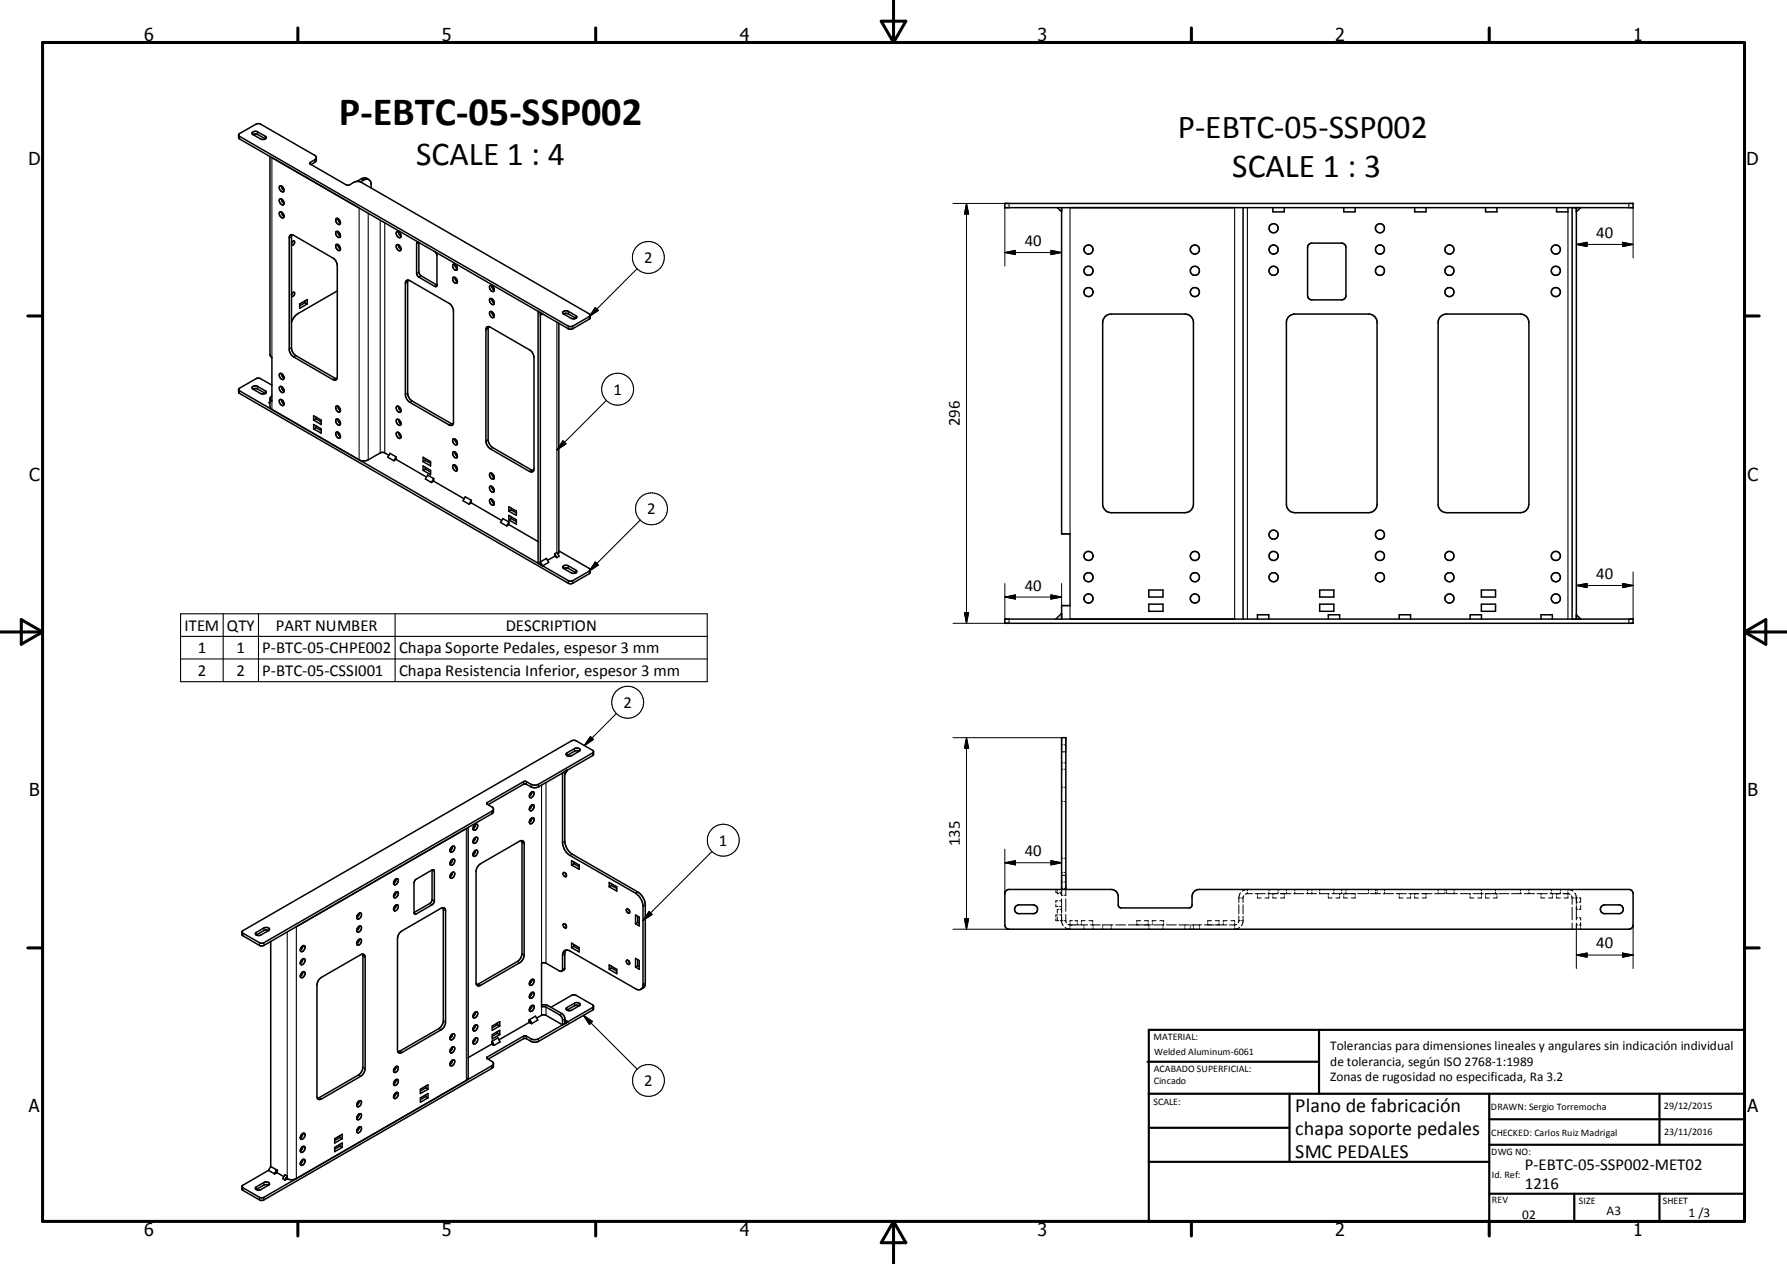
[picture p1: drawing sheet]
<svg xmlns="http://www.w3.org/2000/svg" width="420mm" height="297mm" viewBox="0 0 420 297" stroke-linecap="round" stroke-linejoin="round" font-family="sans-serif">
<g fill="none" stroke="#000" stroke-width=".36">
<path d="M56.1 31.7v.6l.2 .3 77.3 44.6 .5 .2 .5-.2 3.9-2.2 .2-.2v-.7M56.1 31.7l.2-.3 3.9-2.2 .9-.1 12.9 7.4 .4 .5M56.1 31.7l.2 .3 77.3 44.6 .5 .2 .5-.2 3.9-2.2 .2-.3M59.4 31.6l1-.1 1.9 1.1M59.5 31.6l1.9 1.1 .9-.1M59.5 31.6a.42 .42 0 0 1-.2-.5 .42 .42 0 0 1 .5-.2h.6l1.9 1.1 .3 .3-.3 .3M63.5 36.8v46.6l.4 .6v10.3l-.4-.6M74.4 37l-.3 .4-1.3 .8v.3l8.6 5h.6l1.6-.8 1.1 .1M74.4 37l-.2 .9-1.1 .8M65.7 43.7a.83 .83 0 0 1 .9 .4 .83 .83 0 0 1-.1 1 1.03 1.03 0 0 1-.8-1.4zM65.7 46.8a.83 .83 0 0 1 .9 .4 .83 .83 0 0 1-.1 1 1.04 1.04 0 0 1-.8-1.4zM65.7 49.9a.81 .81 0 0 1 .9 .3 .81 .81 0 0 1-.1 1 1.01 1.01 0 0 1-.8-1.3z"/>
<path d="M66.2 43.7l.2 .7 .4 .3M66.2 46.8l.2 .7 .4 .3M66.2 49.8l.2 .7 .4 .4M68.2 55.3l.2-.2 .6 .2 9.2 5.3a2.27 2.27 0 0 1 1.1 1.8v26.2a.65 .65 0 0 1-.3 .7 .65 .65 0 0 1-.8-.1l-9.2-5.3a2.24 2.24 0 0 1-1-1.9v-26.1zM68.6 57l-.1 .1M68.6 55.1v27.1l.4 .8 .5 .6 9.7 5.4M68.7 56.8l-.1 .2M68.7 56.8a.32 .32 0 0 1 .4-.2 .32 .32 0 0 1 .1 .5l-.4 .5-.3-.1M79 51.4a.83 .83 0 0 1 .9 .4 .83 .83 0 0 1-.1 1 1.04 1.04 0 0 1-.8-1.4zM79 54.5a.83 .83 0 0 1 .9 .3 .83 .83 0 0 1-.1 1 1.02 1.02 0 0 1-.8-1.3zM79 57.5a.83 .83 0 0 1 .9 .4 .83 .83 0 0 1-.1 1 1.04 1.04 0 0 1-.8-1.4zM79.4 51.4l.1 .5 .5 .5"/>
<path d="M79.4 54.4l.1 .5 .5 .6M79.4 57.5l.1 .5 .5 .5M84.7 42.8l.8-.5a1.07 1.07 0 0 1 1.1-.1 1.07 1.07 0 0 1 .6 .9v1.1M84.7 42.8l53.8 31 .2 .3M86.7 42.2l-1.1-.4-1.7 .8M93.2 54.5a.83 .83 0 0 1 .9 .4 .83 .83 0 0 1-.1 1 1.02 1.02 0 0 1-.8-1.4zM93.2 57.6a.83 .83 0 0 1 .9 .4 .83 .83 0 0 1-.1 .9 1.04 1.04 0 0 1-.8-1.3zM93.7 54.5l.2 .6 .4 .4M93.7 57.5l.2 .7 .4 .4M102.2 59.1l.5 .8v7.2l-.3 .3-4.1-2.3-.3-.5-.1-7.5 .3-.2 .3 .1v6.9l.1 .5 .4 .4 3.7 2.2M236.2 47.8h147.7v1h-147.7zM248.5 48.8l1 1"/>
<path d="M249.5 48.8v76.7h2v16.8h-2v3.2M292.2 48.8v96.7M299.2 48.8v1h2.7v-1M307.6 57.5l.8-.4h6.9l.5 .1 .5 .5 .1 11.8-.4 .7-.7 .3h-6.9l-.5-.1-.5-.5-.1-11.8zM315.9 48.8v1h2.6v-1M332.5 48.8v1h2.7v-1M349.2 48.8v1h2.6v-1M365.9 48.8v1h2.6v-1M369.5 48.8v96.7M370.5 48.8v96.7M371.5 48.8l-1 1M68.7 68.9l-.2 .3z"/>
<path d="M68.7 68.9a.31 .31 0 0 1 .4-.2 .31 .31 0 0 1 .1 .5l-.3 .4h-.4M70.4 71.4l1.8-1v1l-1.8 1zM71.7 71.1l-1.3 .7M71.7 70.7v.4M71.7 71.1l.5 .3M79.3 68.4l-9.2 5.3a3.9 3.9 0 0 0-1.6 2M95.5 66l.3-.2 .6 .2 9.1 5.3 .6 .5 .4 .8v27l-.4 .4-.6-.1-9.1-5.4a2.28 2.28 0 0 1-1.1-1.8v-26.1zM95.9 65.8l-.1 26.6a2.39 2.39 0 0 0 1.1 1.8l9.6 5.5M106.5 62.2a.81 .81 0 0 1 .9 .3 .81 .81 0 0 1-.1 1 1.01 1.01 0 0 1-.8-1.3zM106.5 65.2a.83 .83 0 0 1 .8 .4 .83 .83 0 0 1 0 1 1.03 1.03 0 0 1-.8-1.4zM106.9 62.1l.1 .5 .5 .6M106.9 65.2l.2 .7 .4 .3"/>
<path d="M114.4 76.9l.3-.2 .5 .2 9.2 5.3a2.27 2.27 0 0 1 1.1 1.8v26.1a.65 .65 0 0 1-.3 .7 .65 .65 0 0 1-.8 0l-9.2-5.3a2.43 2.43 0 0 1-1-1.9v-26.1zM114.8 76.7v27.1l.4 .8 .6 .6 9.6 5.4M115.1 67.2a.81 .81 0 0 1 .9 .3 .81 .81 0 0 1-.1 1 1.01 1.01 0 0 1-.8-1.3zM115.1 70.2a.83 .83 0 0 1 .9 .4 .83 .83 0 0 1-.1 1 1.02 1.02 0 0 1-.8-1.4zM115.1 73.3a.81 .81 0 0 1 .9 .4 .81 .81 0 0 1-.1 .9 1.01 1.01 0 0 1-.8-1.3zM115.6 67.1l.1 .5 .5 .6M115.6 70.2l.2 .7 .4 .3M115.6 73.3l.1 .5 .5 .5M127 73.5l-.5-.3v59.1l.5 .4M127 73.5v59.2M127 73.5l.5 .3-.5 .3M131.4 76v53.8l-.3 .4"/>
<path d="M132.5 73.8l1.7 1 .6 .1 .5-.1M132.5 73.8l-.1-.1a.63 .63 0 0 1 .3-.7 .63 .63 0 0 1 .7 .1l2.1 1.1v.4l-.2 .2M132.5 73.8l.9-.1 1.9 1.1M135.3 74.8h.1M259.6 74.5l.9-.6 .7-.1h17.3a2.02 2.02 0 0 1 2 2v42.7a2.01 2.01 0 0 1-2 2h-17.3a2.02 2.02 0 0 1-2-2v-42.7zM302.8 74.5l.9-.6 .6-.1h17.4a2.02 2.02 0 0 1 2 2v42.7a2.01 2.01 0 0 1-2 2h-17.4a2.02 2.02 0 0 1-1.9-2v-42.7l.1-.7zM338.5 74.5l.8-.6 .7-.1h17.4a2.02 2.02 0 0 1 2 2v42.7a2.06 2.06 0 0 1-2 2h-17.4a2.02 2.02 0 0 1-2-2v-42.7l.1-.7zM56.1 91.5l.2 .3 77.3 44.6 .3 .2 .7-.2 3.9-2.2 .2-.3M56.1 91.5v.8l.2 .1 77.4 44.7 .9-.1 3.9-2.2 .2-.3v-.6M59.4 91.4l1-.1 1.9 1.1M59.5 91.4l1.9 1.1h.9M59.5 91.4a.42 .42 0 0 1-.2-.5 .42 .42 0 0 1 .5-.2h.6l2.1 1.2v.4l-.2 .2"/>
<path d="M63.5 93.7v1.9l.4 .6M63.5 94.4l-.3 .2 .3 .1M63.9 93l-.4 .7M63.9 90.5l-2.7-1.5-.7-.1-4.2 2.3-.2 .3M65.7 94a.83 .83 0 0 1 .9 .3 .83 .83 0 0 1-.1 1 1.03 1.03 0 0 1-.8-1.3zM65.7 87.8a.83 .83 0 0 1 .9 .4 .83 .83 0 0 1-.1 1 1.03 1.03 0 0 1-.8-1.4zM65.7 90.9a.83 .83 0 0 1 .9 .4 .83 .83 0 0 1-.1 1 1.04 1.04 0 0 1-.8-1.4zM66.2 87.8l.2 .7 .4 .3M66.2 90.9l.2 .6 .4 .4M66.2 93.9v.3M66.2 94.2l.6 .7M66.5 94.1l-.3 .2"/>
<path d="M66.7 91.4l-.3 .2M73.7 97.7l1.8 1v1.1l-1.8-1.1zM73.7 99.8l1.8 1v1l-1.8-1zM74.2 98v.4M74.2 98.4l-.5 .3M74.2 98.4l1.3 .7M79 98.6a.83 .83 0 0 1 .9 .3 .83 .83 0 0 1-.1 1 1.02 1.02 0 0 1-.8-1.3zM79 95.5a.81 .81 0 0 1 .9 .4 .81 .81 0 0 1-.1 .9 1.01 1.01 0 0 1-.8-1.3zM79.4 95.5l.1 .5 .5 .5M79.4 98.5l.1 .5 .5 .5M93.2 98.6a.83 .83 0 0 1 .9 .4 .83 .83 0 0 1-.1 1 1.01 1.01 0 0 1-.8-1.4zM93.3 95.5a.88 .88 0 0 1 .8 .4 .88 .88 0 0 1-.1 1 .94 .94 0 0 1-.7-1.4z"/>
<path d="M93.7 95.5l.1 .5 .5 .5M93.7 98.6l.2 .6 .4 .4M74.2 100.1v.4M74.2 100.5l-.5 .3M74.2 100.5l1.3 .7M79 101.6a.82 .82 0 0 1 .9 .4 .82 .82 0 0 1-.1 1 1.04 1.04 0 0 1-.8-1.4zM79.4 101.6l.2 .6M79.6 102.2l.4 .4M79.6 102.2l.4 .3M91.4 107a2.22 2.22 0 0 0-1.7-.7l-3.2 1.8a2.37 2.37 0 0 1-2.1 0M93.1 108l7.1 4.1M93.1 107.3l-.5 1"/>
<path d="M93.1 108l-.5 .3M93.1 107.3v.7M93.1 107.3l-1.4-.8-.6 .9 1.5 .9M93.2 101.7a.82 .82 0 0 1 .9 .4 .82 .82 0 0 1-.1 .9 1.04 1.04 0 0 1-.8-1.3zM93.7 101.6l.1 .5 .5 .5M99.4 107.4l1.8 1.1v1l-1.8-1zM99.4 109.5l1.8 1v1l-1.8-1zM100 108.2l-.6 .3M100 107.8v.4M100 109.8v.4M100 108.2l1.2 .7M100 110.2l-.6 .3"/>
<path d="M100 110.2l1.2 .7M101.9 113.1l7.2 4.1M101.9 112.5l-.5 .9M101.9 113.1l-.5 .3M101.9 112.5v.6M101.9 112.5l-1.4-.9-.5 1 1.4 .8M106.5 109.3a.83 .83 0 0 1 .8 .4 .83 .83 0 0 1 0 1 1.05 1.05 0 0 1-.8-1.4zM106.5 103.2a.83 .83 0 0 1 .8 .4 .83 .83 0 0 1 0 1 1.05 1.05 0 0 1-.8-1.4zM106.5 106.3a.81 .81 0 0 1 .9 .3 .81 .81 0 0 1-.1 1 1.01 1.01 0 0 1-.8-1.3zM106.9 103.2l.2 .6 .4 .4M106.9 106.2l.1 .5 .5 .5M106.9 109.3l.2 .7 .4 .3"/>
<path d="M110.8 118.2l7.1 4.1M110.8 117.6l-.6 .9M110.8 118.2l-.6 .3M110.8 117.6v.6M110.8 117.6l-1.4-.9-.6 1 1.4 .8M115.1 114.3a.83 .83 0 0 1 .9 .4 .83 .83 0 0 1-.1 1 1.04 1.04 0 0 1-.8-1.4zM115.1 111.3a.83 .83 0 0 1 .9 .3 .83 .83 0 0 1-.1 1 1.02 1.02 0 0 1-.8-1.3zM115.2 117.3a.88 .88 0 0 1 .8 .5 .88 .88 0 0 1-.1 .9 .94 .94 0 0 1-.7-1.4zM115.6 111.2l.2 .7 .4 .3M115.6 114.3l.2 .7 .4 .3M115.6 117.3l.1 .6 .5 .5M119.6 119.1l1.8 1v1l-1.8-1z"/>
<path d="M120.1 119.8l1.3 .7M120.1 119.8l-.5 .3M120.1 119.4v.4M119.6 121.1l1.8 1.1v1l-1.8-1zM119.6 123.3l6.9 4M119.6 122.7l-.5 .9M119.6 123.3l-.5 .3M119.6 122.7v.6M119.6 122.7l-1.4-.8-.5 .9 1.4 .8M120.1 121.4v.5M120.1 121.9l1.3 .7M120.1 121.9l-.5 .3"/>
<path d="M127 132l1.4-.8 .6 .9-1.5 .9zM127 132.7l.5 .3M130.4 130.7l-1.7 1M130.4 130.1l.5-.3 .5 .9-.5 .3M130.4 130.1l.5 .9M130.4 130.1v.6M130.4 130.7l.5 .3M131.4 129.4l7.1 4.2 .2 .3M132.5 132.9h.9l1.9 1.1a.42 .42 0 0 1 .2 .5 .42 .42 0 0 1-.5 .2h-.6l-1.9-1.1-.3-.3zM132.5 133.6l.9-.1 2 1.1M270 138.6h3.4v1.7h-3.4zM310.2 138.6h3.3v1.7h-3.3z"/>
<path d="M348.2 138.6h3.3v1.7h-3.3zM236.2 145.5h147.7v1h-147.7zM249.5 144.1l-1.3 1.4M270 142h3.4v1.6h-3.4zM295.6 145.5v-1h2.6v1M310.2 142h3.3v1.6h-3.3zM312.2 145.5v-1h2.7v1M328.9 145.5v-1h2.7v1M345.6 145.5v-1h2.6v1M348.2 142h3.3v1.6h-3.3zM362.2 145.5v-1h2.7v1M370.5 144.5l1 1"/>
<path d="M136.1 176.5a.42 .42 0 0 0 .2-.5 .42 .42 0 0 0-.5-.2h-.6l-1.9 1.1-.2 .3 .2 .4M136.1 176.5l-1.9 1.1h-.9M136.2 176.5l-1-.1-1.9 1.2M139.5 176.6l-.1 .2-12.8 7.5-1.2 .2-2.1-.9-8.8 5v.4l1.3 .7 .2 .4M139.5 176.6v.6l-.2 .4-12.7 7.3-1.2 .2-1.7-.8-.5-.1-8.5 4.9M139.5 176.6l-.2-.3-3.9-2.2-.9-.1-77.4 44.7-.2 .3M105.8 199.6v.3M106.2 199a.42 .42 0 0 1 .6-.1 .42 .42 0 0 1 0 .6 .65 .65 0 0 1-.3 .6 .65 .65 0 0 1-.7-.1v-.5zM106.4 198.9l-.2 .6-.4 .4M109.6 194.7l-39.9 23.1M110 194.4v58.9l-.4 .6M111.5 197a.48 .48 0 0 1 .7-.2 .48 .48 0 0 1 0 .8 .5 .5 0 0 1-.5 .5 .5 .5 0 0 1-.5-.3z"/>
<path d="M111.6 193.8a.42 .42 0 0 1 .6-.1 .42 .42 0 0 1 .1 .6 .65 .65 0 0 1-.4 .7 .65 .65 0 0 1-.7-.1v-.6zM111.7 193.7l-.1 .5-.4 .5M111.7 196.8l-.1 .5-.4 .5M111.7 199.8l-.1 .5-.4 .6M111.8 199.8a.46 .46 0 0 1 .5 .3 .46 .46 0 0 1-.1 .6 .51 .51 0 0 1-.5 .5 .51 .51 0 0 1-.5-.4M111.8 199.8l-.5 .5-.1 .5M116 190.1v.7l-.4 .4-53.6 31-.5 .1-.5-.1-4-2.4-.1-.8M116 190.1l-.4 .5-53.7 31h-.8l-4-2.3-.2-.3M122.6 197.5l.1 26.6a2.44 2.44 0 0 1-1.1 1.8l-9.6 5.5M124.7 186.3a.48 .48 0 0 1 .8-.2 .48 .48 0 0 1-.1 .8 .51 .51 0 0 1-.4 .5 .51 .51 0 0 1-.6-.3zM124.7 189.4a.48 .48 0 0 1 .8-.2 .48 .48 0 0 1-.1 .7 .51 .51 0 0 1-.4 .6 .51 .51 0 0 1-.6-.4zM124.7 192.4a.49 .49 0 0 1 .8-.2 .49 .49 0 0 1-.1 .8 .51 .51 0 0 1-.4 .5 .51 .51 0 0 1-.6-.3z"/>
<path d="M125 186.1l-.1 .5-.5 .5M125 189.1l-.1 .5-.5 .6M125 192.2l-.1 .5-.5 .5M133.3 181l-.5 .9M60.1 219.2l1.9-1.2a.82 .82 0 0 1 1.3 .5l-2 1.2a.79 .79 0 0 1-1.3-.4zM60.2 219.7h.1M63.2 218.7l-.6-.2-.6 .2-1.7 1M84.2 214.8a.48 .48 0 0 1 .7-.2 .48 .48 0 0 1-.1 .8 .56 .56 0 0 1-.3 .5 .56 .56 0 0 1-.6-.1zM84.3 217.7a.46 .46 0 0 1 .7 .1 .46 .46 0 0 1-.2 .7 .55 .55 0 0 1-.3 .5 .55 .55 0 0 1-.6-.2v-.6zM84.4 214.6l-.2 .7-.3 .3M84.4 217.6l-.2 .7-.3 .4M92.8 209.8a.44 .44 0 0 1 .6-.2 .44 .44 0 0 1 .2 .6 .65 .65 0 0 1-.4 .6 .65 .65 0 0 1-.7 0z"/>
<path d="M92.9 206.6a.47 .47 0 0 1 .7 .1 .47 .47 0 0 1-.1 .6 .54 .54 0 0 1-.4 .6 .54 .54 0 0 1-.6-.2l.1-.6zM92.9 212.7a.47 .47 0 0 1 .7 .1 .47 .47 0 0 1-.1 .7 .55 .55 0 0 1-.4 .5 .55 .55 0 0 1-.6-.2v-.4zM93.1 206.5l-.1 .5-.5 .5M93.1 209.6l-.1 .5-.5 .5M93.1 212.6l-.1 .6-.5 .5M94.3 218.9l9.4-5.5a.65 .65 0 0 1 .7-.1 .65 .65 0 0 1 .3 .7v26.2a2.27 2.27 0 0 1-1 1.8l-9.2 5.3a.65 .65 0 0 1-.8 .1 .65 .65 0 0 1-.3-.7v-26.1l.2-.8zM101.6 204.4l-3.8 2.2-.3 .4-.2 .5v6.9M101.6 204.4h.3l.2 .3v7l-.2 .5-.3 .4-3.8 2.1-.3 .1-.2-.4M101.6 204.4l-.1 7.3-.5 .6-3.7 2.1M104.1 213.3v27.1l-.4 .7-.5 .6-9.7 5.5M105.8 202.7v.3M105.8 205.7v.3"/>
<path d="M106.2 202a.47 .47 0 0 1 .7 .1 .47 .47 0 0 1-.1 .7 .54 .54 0 0 1-.4 .5 .54 .54 0 0 1-.6-.2v-.4zM106.2 205.1a.42 .42 0 0 1 .6-.1 .42 .42 0 0 1 0 .6 .65 .65 0 0 1-.3 .6 .65 .65 0 0 1-.7 0v-.6zM106.4 201.9l-.2 .7-.4 .4M106.4 205l-.2 .7-.4 .3M112.6 203.3l9.6-5.7 .5-.1 .4 .4v27l-.7 1.2-9.4 5.4a.65 .65 0 0 1-.8 .1 .65 .65 0 0 1-.3-.7v-26.1l.2-.8zM132.4 205.1a.54 .54 0 0 1 .7 .3 .54 .54 0 0 1-.2 .6l-.5-.6zM132.4 217.1a.54 .54 0 0 1 .7 .3 .54 .54 0 0 1-.2 .7l-.5-.6zM132.9 205.2l.2 .3M132.9 217.2l.2 .4M134.4 202.2l1.7 1.1v1l-1.7-1zM134.9 203l1.2 .7M134.9 202.5v.5"/>
<path d="M134.9 203l-.5 .3M143.2 207.3l1.8 1.1v1l-1.8-1zM143.7 207.7v.4M143.7 208.1l1.3 .7M143.7 208.1l-.5 .3M147.3 213.6a.54 .54 0 0 1 .6 .3 .54 .54 0 0 1-.2 .7 .74 .74 0 0 1-.4-1zM147.8 213.8l.2 .3M149.4 215l.9 .5v2.1l-.9-.5zM149.9 215.3v1.4M149.9 216.7l.4 .2M149.9 216.7l-.5 .4M236.4 209.4l.8-.4h24a1.63 1.63 0 0 1 1.6 1.7l.1 2.1 .1 .3 .5 .2h16l.4-.1 .3-.4v-2.1a1.67 1.67 0 0 1 1.6-1.7h101.1l.8 .4 .2 .6v7.3l-.2 .7-.8 .3h-145.7l-.8-.3-.2-.7v-7.3z"/>
<path d="M238.8 212.9l.7-.3h3.3a1.03 1.03 0 0 1 1.1 1.1 1.03 1.03 0 0 1-1.1 1h-3.3a1.03 1.03 0 0 1-.9-.7 1.03 1.03 0 0 1 .2-1.1zM249.5 209v-35.7h1v35.7M376.5 212.9l.7-.3h3.3a1.03 1.03 0 0 1 1.1 1.1 1.03 1.03 0 0 1-1.1 1h-3.3a1.03 1.03 0 0 1-1-.7 1.03 1.03 0 0 1 .3-1.1zM63.6 221.2v52.9M70.9 225.5a.47 .47 0 0 1 .7-.1 .47 .47 0 0 1 0 .7 .56 .56 0 0 1-.4 .5 .56 .56 0 0 1-.6-.1zM71 222.3a.42 .42 0 0 1 .6 0 .42 .42 0 0 1 .1 .6 .65 .65 0 0 1-.4 .6 .65 .65 0 0 1-.7-.1l.1-.6zM71 228.5a.47 .47 0 0 1 .7 0 .47 .47 0 0 1-.1 .7 .54 .54 0 0 1-.4 .5 .54 .54 0 0 1-.6-.2l.1-.5zM71.2 222.2l-.1 .5-.5 .6M71.2 225.3l-.1 .5-.5 .5M71.2 228.4l-.1 .5-.5 .5M75.2 230l9.6-5.7a.65 .65 0 0 1 .7 0 .65 .65 0 0 1 .3 .6v26.2a2.43 2.43 0 0 1-1 1.8l-9.2 5.3a.65 .65 0 0 1-.8 .1 .65 .65 0 0 1-.3-.7v-26.1l.2-.8zM84.2 220.9a.48 .48 0 0 1 .7-.1 .48 .48 0 0 1-.1 .7 .56 .56 0 0 1-.3 .6 .56 .56 0 0 1-.6-.2z"/>
<path d="M84.4 220.7l-.2 .7-.3 .4M85.2 224.2l.1 26.6a2.48 2.48 0 0 1-1.1 1.8l-9.6 5.5M111.5 238.1a.45 .45 0 0 1 .6-.3 .45 .45 0 0 1 .2 .6 .65 .65 0 0 1-.4 .7 .65 .65 0 0 1-.7-.1zM111.7 237.8l-.1 .5-.4 .5M124.4 239.6l1.5-.8 .5 .9-1.4 .8M124.4 239.6l.6 .9M124.4 239.6v.6M124.7 230.4a.48 .48 0 0 1 .8-.2 .48 .48 0 0 1-.1 .8 .51 .51 0 0 1-.4 .5 .51 .51 0 0 1-.6-.3zM124.7 233.5a.45 .45 0 0 1 .6-.3 .45 .45 0 0 1 .2 .6 .65 .65 0 0 1-.3 .7 .65 .65 0 0 1-.8-.1zM124.7 236.5a.48 .48 0 0 1 .8-.2 .48 .48 0 0 1-.1 .8 .51 .51 0 0 1-.4 .5 .51 .51 0 0 1-.6-.3zM125 236.3l-.1 .5-.5 .5M125 230.2l-.1 .5-.5 .5"/>
<path d="M125 233.2l-.1 .5-.5 .5M126.1 239.3l1.2-.7 .7-.1 4.2 2.3M127.3 236.1l1.4 .1 3.5 2.1 .6 .9v1.3M132.8 239.7l.7 .4-.7 .4M133 223.3l-.3 .1-.4 .6-.1 3.9-.2 .4-.5-.1-3.2-1.9-.5-.1-.5 .1v10.3h.9l3.3 1.9 .7 .8v1.5M133 223.3l1 .2 15.4 8.8a1.06 1.06 0 0 0 1.2 .2 1.06 1.06 0 0 0 .5-1.2v-18.3a3.9 3.9 0 0 0-1.7-3.1l-15.4-8.9a3.9 3.9 0 0 1-1.8-3v-16.4l.6-.3v16.3a3.9 3.9 0 0 0 1.7 3.1l15.4 8.9a3.9 3.9 0 0 1 1.8 3.1v18.3l-.3 .9-.8 .6M133 223.3l-.2 .9v3.4l-.1 .2-.7 .4M133.2 236.8l1.8-1.1a.79 .79 0 0 1 1.3 .5l-1.9 1.2a.82 .82 0 0 1-1.3-.5zM134.4 221.6l1.7 1.1v1l-1.7-1zM134.9 221.9v.5M134.9 222.4l1.2 .7M134.9 222.4l-.5 .3"/>
<path d="M136.2 236.3h-1l-1.9 1M139.5 236.4l-.2 .3-12.7 7.4a1.85 1.85 0 0 1-1.8 0l-1.2-.7-.6 .1-8.5 4.9v.3l1.1 .7 .4 .5M139.5 236.4l-.1 .9-12.8 7.4a2.07 2.07 0 0 1-1.8 0l-1.1-.6-.5-.1-8.5 4.9M139.5 236.4l-.2-.3-3.9-2.2-.7-.1-5.2 2.9M143.2 226.7l1.8 1.1v1l-1.8-1zM143.7 227v.4M143.7 227.4l1.3 .8M143.7 227.4l-.5 .4M147.3 225.7a.54 .54 0 0 1 .6 .3 .54 .54 0 0 1-.2 .6 .71 .71 0 0 1-.4-.9zM147.8 225.8l.2 .3M149.4 225.2l.9 .5v2.1l-.9-.6zM149.9 225.5v1.4"/>
<path d="M149.9 226.9l.4 .2M149.9 226.9l-.5 .3M84.2 258.9a.47 .47 0 0 1 .7-.2 .47 .47 0 0 1-.1 .8 .55 .55 0 0 1-.3 .5 .55 .55 0 0 1-.6-.2zM84.4 258.7l-.2 .6-.3 .4M92.8 253.9a.44 .44 0 0 1 .6-.3 .44 .44 0 0 1 .2 .7 .65 .65 0 0 1-.4 .6 .65 .65 0 0 1-.7-.1zM92.9 250.7a.47 .47 0 0 1 .7 .1 .47 .47 0 0 1-.1 .6 .54 .54 0 0 1-.4 .6 .54 .54 0 0 1-.6-.2l.1-.6zM92.9 256.8a.47 .47 0 0 1 .7 .1 .47 .47 0 0 1-.1 .7 .55 .55 0 0 1-.4 .5 .55 .55 0 0 1-.6-.2l.1-.6zM93.1 250.6l-.1 .5-.5 .5M93.1 253.7l-.1 .5-.5 .5M93.1 256.7l-.1 .5-.5 .6M98.8 255.9l1.8-1v1l-1.8 1.1zM98.8 258l1.8-1v1l-1.8 1z"/>
<path d="M100.1 255.2v.4M100.1 257.3v.4M100.1 255.6l.5 .3M100.1 255.6l-1.3 .7M100.1 257.7l.5 .3M100.1 257.7l-1.3 .7M105.8 243.7v.3M105.8 246.8v.2M105.8 249.8v.3M106.2 243.1a.42 .42 0 0 1 .6-.1 .42 .42 0 0 1 0 .6 .65 .65 0 0 1-.3 .6 .65 .65 0 0 1-.7-.1v-.5zM106.2 246.1a.47 .47 0 0 1 .7 .1 .47 .47 0 0 1-.1 .6 .55 .55 0 0 1-.4 .6 .55 .55 0 0 1-.6-.2v-.4zM106.2 249.2a.42 .42 0 0 1 .6-.1 .42 .42 0 0 1 0 .6 .65 .65 0 0 1-.3 .6 .65 .65 0 0 1-.7-.1v-.5z"/>
<path d="M106.4 246l-.2 .7-.4 .4M106.4 243l-.2 .6-.4 .4M106.4 249.1l-.2 .7-.4 .3M111.6 244a.42 .42 0 0 1 .6 0 .42 .42 0 0 1 .1 .6 .65 .65 0 0 1-.4 .6 .65 .65 0 0 1-.7-.1v-.6zM111.7 240.9l-.1 .5-.4 .5M111.7 243.9l-.1 .5-.4 .6M111.8 240.9l-.5 .4-.1 .6M111.8 240.9a.47 .47 0 0 1 .5 .2 .47 .47 0 0 1-.1 .6 .5 .5 0 0 1-.5 .5 .5 .5 0 0 1-.5-.3M115.6 244.7v.6M115.6 245.3l-5.6 3.2M115.6 244.7l1.4-.8 .6 .9-1.5 .8M115.6 244.7l.5 .9"/>
<path d="M115.6 245.3l.5 .3M115.7 241.1l1.8-1v1l-1.8 1zM115.7 243.1l1.8-1v1l-1.8 1zM116 249.9l-.4 .5-53.7 31-.9-.1-3.9-2.2-.2-.3M116 249.9v.8l-.4 .3-53.7 31h-.8l-4-2.3-.2-.3v-.6M116.9 240.4v.4M116.9 242.4v.4M116.9 242.8l.6 .3M116.9 242.8l-1.2 .7M116.9 240.8l.6 .3M116.9 240.8l-1.2 .7M124.4 240.2l-7.1 4.1"/>
<path d="M124.4 240.2l.6 .3M132.8 240.5l-.6 .3M60.1 279l1.9-1.1a.79 .79 0 0 1 1.3 .4l-2 1.2a.79 .79 0 0 1-1.3-.4zM63.1 275l-6 3.5-.2 .3M63.1 275l1.4 .8M63.2 278.5l-1-.1-2 1.1M63.6 274.1l-.5 .9M63.6 274.1l1.5 .8M65.1 275.5l1.6 1M65.1 274.9l-.6 .9M65.1 275.5l-.6 .3M65.1 274.9v.6"/>
<path d="M67.5 276.9l.8 .3 1.4-.3M67.5 276.3l-.5 1M67.5 276.9l-.5 .4M67.5 276.3v.6M67.5 276.3l-.5-.3-.5 .9 .5 .4M71 266.4a.42 .42 0 0 1 .6 0 .42 .42 0 0 1 .1 .6 .65 .65 0 0 1-.4 .6 .65 .65 0 0 1-.7-.1l.1-.6zM71 269.5a.46 .46 0 0 1 .7 0 .46 .46 0 0 1-.1 .7 .55 .55 0 0 1-.4 .5 .55 .55 0 0 1-.6-.2v-.3zM71 272.6a.42 .42 0 0 1 .6-.1 .42 .42 0 0 1 .1 .6 .65 .65 0 0 1-.4 .6 .65 .65 0 0 1-.7-.1l.1-.5zM71.2 272.5l-.1 .5-.5 .5M71.2 266.3l-.1 .5-.5 .6M71.2 269.4l-.1 .5-.5 .5M78.7 267.6l1.7-1.1v1.1l-1.7 1z"/>
<path d="M78.7 269.6l1.7-1v1l-1.7 1zM79.9 267.3l-1.2 .7M79.9 267.3l.5 .3M79.9 266.8v.5M79.9 268.9v.4M79.9 269.3l-1.2 .7M79.9 269.3l.5 .3M84.3 261.8a.42 .42 0 0 1 .6 0 .42 .42 0 0 1 0 .6 .65 .65 0 0 1-.3 .6 .65 .65 0 0 1-.7-.1v-.6zM84.3 264.9a.46 .46 0 0 1 .7 0 .46 .46 0 0 1-.2 .7 .56 .56 0 0 1-.3 .5 .56 .56 0 0 1-.6-.1v-.6zM84.4 261.7l-.2 .7-.3 .4M84.4 264.8l-.2 .7-.3 .3"/>
<circle cx="255.9" cy="58.6" r="1.07"/>
<circle cx="280.9" cy="58.6" r="1.07"/>
<circle cx="299.3" cy="58.6" r="1.07"/>
<circle cx="299.4" cy="53.6" r="1.07"/>
<circle cx="324.4" cy="58.6" r="1.07"/>
<circle cx="324.4" cy="53.6" r="1.06"/>
<circle cx="340.7" cy="58.6" r="1.07"/>
<circle cx="365.7" cy="58.6" r="1.07"/>
<circle cx="255.9" cy="63.6" r="1.08"/>
<circle cx="255.9" cy="68.6" r="1.07"/>
<circle cx="280.8" cy="63.6" r="1.07"/>
<circle cx="280.9" cy="68.6" r="1.07"/>
<circle cx="299.3" cy="63.6" r="1.07"/>
<circle cx="324.3" cy="63.6" r="1.07"/>
<circle cx="340.7" cy="63.6" r="1.07"/>
<circle cx="340.7" cy="68.6" r="1.06"/>
<circle cx="365.7" cy="63.6" r="1.08"/>
<circle cx="365.7" cy="68.6" r="1.07"/>
<circle cx="255.8" cy="135.6" r="1.07"/>
<circle cx="255.9" cy="130.6" r="1.07"/>
<circle cx="280.8" cy="135.6" r="1.07"/>
<circle cx="280.9" cy="130.6" r="1.07"/>
<circle cx="299.3" cy="125.6" r="1.07"/>
<circle cx="299.3" cy="135.6" r="1.07"/>
<circle cx="299.3" cy="130.6" r="1.07"/>
<circle cx="324.3" cy="125.6" r="1.07"/>
<circle cx="324.4" cy="135.6" r="1.07"/>
<circle cx="324.4" cy="130.6" r="1.07"/>
<circle cx="340.7" cy="135.6" r="1.07"/>
<circle cx="340.7" cy="130.6" r="1.07"/>
<circle cx="365.7" cy="135.6" r="1.07"/>
<circle cx="365.7" cy="130.6" r="1.07"/>
<circle cx="255.9" cy="140.6" r="1.07"/>
<circle cx="280.9" cy="140.6" r="1.07"/>
<circle cx="340.7" cy="140.6" r="1.07"/>
<circle cx="365.7" cy="140.6" r="1.07"/>
</g>
<g fill="none" stroke="#000" stroke-width=".25">
<path d="M56.3 32v.6M60.6 31v.6M62.3 32v.6M63.9 37v47M72.9 38.2v.4M74 37.5v.7M68.5 55.6l-.5 .3M84.4 48.9v59.2M84.9 42l.6 .3M86.5 50.1v58M89.4 51.7v54.7M90.4 52.3v54.1"/>
<path d="M98.5 57l-.6 .3M237.2 47.8v1M251.5 48.8v76.7M290.2 48.8v96.7M293.2 48.8v96.7M368.5 49.8v95.7M382.9 47.8v1M95.8 66.3l-.5 .3M98.5 63.9l-.6 .3M99 64.8l-.5 .3M102.7 67l-.5 .3M114.7 77.2l-.5 .3"/>
<path d="M130.9 75.7v54.1M133.6 76.6v.6M133.6 73.2v.6M134.6 76.6v.6M135.3 74.2v.6M138.5 74.4v.6M139.9 72.3l.7 .7-2.1 1.4zM149.7 63.2l-11.2 11.2M56.3 91.8v.6M60.6 90.8v.6M62.3 91.8v.6M63.9 94.3v1.9"/>
<path d="M68.5 81.7l-.5 .3M69.5 83.6l-.5 .3M78.7 88.9l-.5 .3M95.8 92.4l-.5 .3M96.9 94.2l-.5 .3M106.1 99.5l-.6 .4M142.5 94.1l-11.6 11.6M114.7 103.3l-.5 .3M115.8 105.2l-.6 .3M125 110.5l-.6 .3M132.3 103.6l.7 .7-2.1 1.4zM133.6 136.4v.6"/>
<path d="M133.6 132.9v.7M134.6 136.4v.6M135.3 134v.6M138.5 134.2v.6M139.9 132.1l.7 .7-2.1 1.4zM150.5 122.2l-12 12M42.4 144.2h123.8v16h-123.8zM42.4 149.5h123.8M42.4 154.8h123.8M52.5 144.2v16M60.8 144.2v16M92.9 144.2v16"/>
<path d="M237.2 145.5v1M251.5 142.3v3.2M382.9 145.5v1M133.3 176.9v.6M135 175.9v.6M138.8 173.1l.7 .7-2.1 1.4zM139.3 176.9v.7M144.9 167.6l-7.5 7.6M249.5 176.7h1M106.2 198.9v.5M109.6 194.7v59.2M114.5 188.6v.4"/>
<path d="M115.6 190.6v.6M122.7 198l.5 .3M123 183.7v.6M123.7 183.7v.6M124.8 184.3v.6M126.6 184.3v.6M127.3 184.5v41.8M128.3 183.9v42.4M132.8 197.6l-.6 .4M132.8 181.3l.5-.3-.5 .9zM57.1 219.3v.6M60.3 219.1v.6"/>
<path d="M62 218v.7M67.5 219v57.9l-.5 .4 .5-1M69.7 217.8v59.1M97.3 214.4l.5 .3M101 212.3l.6 .3M101.6 211.4l.5 .3M101.6 204.4l.5 .3M104.2 213.7l.5 .3M106.2 202v.4M106.2 205.1v.4M134.5 200.7l-.5 .3M149.9 209.6l-.5 .3"/>
<path d="M151.7 212.7l-.6 .3M152.6 214.2l.7 .7-2.2 1.4zM167.3 200.1l-16.2 16.2M249.5 205.7h1M61 221.5v.7M62 221.5v.7M85.3 224.6l.5 .3M104.2 239.9l.5 .3M112.4 231.2l.6 .3M121.6 225.9l.6 .3M122.7 224.1l.5 .3M124.4 239.6l.6 .9-.6-.3z"/>
<path d="M127.3 236.6v2M128.3 236.6v2M132 238.2l-.5 .3M132.8 239.4l-.6 .3M132.8 227.4l-.6 .4M132.8 224.2l-.6 .3M132.8 239.7l.7 .4-.7 .4zM133.3 236.7v.6M135 235.7v.6M137.1 238.6l12.7 12.6M137.1 238.6l2.2 1.4-.8 .7zM139.3 236.7v.6"/>
<path d="M151.7 231l-.6 .3M75 257.9l.6 .3M84.2 252.6l.6 .3M85.3 250.8l.5 .3M94 247l.5 .3M103.2 241.7l.5 .3M106.2 243v.5M106.2 246.1v.4M106.2 249.2v.4M114.5 248.4v.4M115.6 244.7l.5 .9-.5-.3zM115.6 250.4v.6"/>
<path d="M123 243.5v.6M123.7 243.5v.6M124.8 244.1v.6M126.6 244.1v.6M57.1 279.1v.6M60.3 278.9v.6M62 277.9v.6M65.1 274.9v.6l-.6 .3zM61 281.3v.7M62 281.3v.7"/>
<circle cx="152.4" cy="60.5" r="3.8"/>
<circle cx="145.2" cy="91.5" r="3.7"/>
<circle cx="153.1" cy="119.6" r="3.8"/>
<circle cx="147.5" cy="165" r="3.7"/>
<circle cx="170" cy="197.4" r="3.8"/>
<circle cx="152.4" cy="253.9" r="3.8"/>
</g>
<g fill="#000">
<circle cx="62.3" cy="92.4" r=".18"/>
<circle cx="133.3" cy="237.3" r=".18"/>
</g>
<g fill="none" stroke="#000" stroke-width=".24">
<path d="M224 47.8h13.2M227.2 47.8v98.7M227.2 47.8l.5 2.5h-1zM236.2 59.3l2.5-.5v1zM236.2 48.8v13.7M236.2 59.3h13.3M247 58.8l2.5 .5-2.5 .5zM370.5 57.4h13.4M370.5 57.4l2.5-.5v1zM381.4 56.9l2.5 .5-2.5 .5zM383.9 48.8v11.8M236.2 137.1v8.4"/>
<path d="M247 139.8l2.5 .5-2.5 .5zM249.5 137.1v5.2M370.5 137.6l2.5-.5v1zM370.5 137.6h13.4M381.4 137.1l2.5 .5-2.5 .5zM383.9 134.4v11.1M224 146.5h13.2M226.7 144h1l-.5 2.5zM236.2 140.3h13.3M236.2 140.3l2.5-.5v1zM224 173.3h25.5M227.2 173.3v45"/>
<path d="M227.2 173.3l.5 2.5h-1zM249.5 175h.4M249.5 179.3h.4M250.2 175h.3M250.2 179.3h.3M236.2 199.5v10.5M249.5 185h.4M249.5 188.3h.4M249.5 180.8h.4M250.2 185h.3M250.2 188.3h.3M250.2 180.8h.3"/>
<path d="M224 218.3h13.2M226.7 215.8h1l-.5 2.5zM236.2 202.7l2.5-.5v1zM236.2 202.7h13.3M247 202.2l2.5 .5-2.5 .5zM248.2 215.9l.1 .4M248.2 209.5v.2h.4M248.2 209v.2M248.2 212.6v.4h.4M248.4 216.3h.4M248.5 209.7v.3h.3M248.5 209v.3"/>
<path d="M248.5 215.5v.8M248.6 211.7h-.4v.4M248.6 215h-.4v.5M248.8 213.7h-.3v.9M249.1 209.7h.4M249.1 215h.4M249.1 211.7h.4M249.1 213h.4M249.2 216.3h.7M249.2 210h.3M249.2 213.7h.3M249.5 210.3h.4"/>
<path d="M249.5 209v1.5M249.5 211.2v3.4M249.5 214.9a3.9 3.9 0 0 0 .3 2.4l.1 .2M249.5 201.7h.4M249.5 205h.4M249.5 208.7h.4M249.5 207.2h.4M250.2 210.3h.3M250.2 216.3h.3M250.2 201.7h.3M250.2 205h.3M250.2 208.7h.3"/>
<path d="M250.2 207.2h.3M250.3 217.9l1.2 .4v-.3M250.5 209v1.5M250.5 211.2v2.9M250.5 214.9v1.4M250.5 216.3l.1 .5M251.5 217v.7M252.1 216.3h-.6v.4M252.7 216.3h.5v.4M253.2 217v.3l-2.2-.1M253.3 217.3h2.4M254.2 217v.3"/>
<path d="M254.8 217.3v.4M254.8 218v.3M255.1 216.3h-.9v.4M256 216.3h.8v.4M256.3 217.3h2.3M256.8 217v.3M256.9 217.3v.4M256.9 218v.3M259.2 217.3v.4M259.2 218v.3M259.3 217.3h2.3M261.2 217.3v.4"/>
<path d="M261.2 218v.3M262.2 217.3h2.4M265.2 217.3h2.9M267.2 217v.3M268.1 216.3h-.9v.4M268.2 217.3h2.4M269 216.3h.9v.4M269.9 217v.3M270 217.3v.4M270 218v.3M270.8 217v.3M271.1 217.3h2.4"/>
<path d="M271.7 216.3h-.9v.4M272.6 216.3h.9v.4M273.4 217.3v.4M273.4 218v.3M273.5 217v.3M274.1 217.3h2.4M277.1 217.3h2.4M278.5 217.3v.4M278.5 218v.3M279.8 217.3v.4M279.8 218v.3M280.1 217.3h2.3"/>
<path d="M280.5 217.3v.4M280.5 218v.3M281.9 217.3v.4M281.9 218v.3M283.1 217.3h2.3M283.9 217v.3M284.8 216.3h-.9v.4M285.6 216.3h.9v.4M285.6 217.3h2.8M286.5 217v.3M287.5 217v.3M288.4 216.3h-.9v.4"/>
<path d="M289.3 216.3h.9v.4M290.2 217v.7M290.7 217.2l-1.7 .1M291.2 216.3h.3M291.2 216.3l-.2 .5M291.2 211h.3M291.2 211v1.1M291.2 212.6v2.1M291.2 215.3v1M291.4 217.9l-1.2 .4v-.3M291.6 209.8l-.4 1.2M291.8 216.3h.4"/>
<path d="M291.8 211h.4M292.2 216.3l-.4 1.2M292.2 211v1.1M292.2 212.6v2.1M292.2 215.3v1M292.3 210.5l-.1 .5M293.2 210l-.5 .1M293.2 209.3v-.3l-1.2 .4M293.2 209.7v.3M293.2 210h1.2M295 210h2.4M295.6 210.7v.3h.8"/>
<path d="M295.6 210v.3M298.2 210.7v.3h-.9M298.2 210v.3M298.3 209v.3M298.3 209.7v.3M299.2 210.7v.3h.9M299.2 210v.3M300.4 209.7v.3h-2.4M300.4 209v.3M301 210h2.4M301.9 210.7v.3h-.9M301.9 210v.3"/>
<path d="M302.4 209v.3M302.4 209.7v.3M304 210h2.5M304.3 209v.3M304.3 209.7v.3M307 210h2.5M307.3 209v.3M307.3 209.7v.3M308.4 209v.3M308.4 209.7v.3M310.1 210h2.4M310.2 209v.3"/>
<path d="M310.2 209.7v.3M312.2 210.7v.3h.9M312.2 210v.3M313.1 210h2.4M313.5 209v.3M313.5 209.7v.3M314.9 210.7v.3h-.9M314.9 210v.3M315.3 209v.3M315.3 209.7v.3M315.9 210.7v.3h.8M315.9 210.3v-.3h2.6v.3"/>
<path d="M316.4 209v.3M316.4 209.7v.3M318.5 210.7v.3h-.9M319.1 210h2.4M321.7 209v.3M321.7 209.7v.3M322.1 210h2.4M323.3 209v.3M323.3 209.7v.3M323.7 209v.3M323.7 209.7v.3M325.1 210h2.4"/>
<path d="M325.4 209v.3M325.4 209.7v.3M328.1 210h2.5M328.9 210.7v.3h.9M328.9 210v.3M331.1 210h2.5M331.6 210.7v.3h-.9M331.6 210v.3M332.5 210.7v.3h.9M332.5 210v.3M334.2 210h2.4M335.2 210.7v.3h-.9"/>
<path d="M335.2 210v.3M337.2 210h2.4M338 209v.3M338 209.7v.3M339.6 209v.3M339.6 209.7v.3M340 209v.3M340 209.7v.3M340.2 210h2.4M341.8 209v.3M341.8 209.7v.3M343.2 210h2.4"/>
<path d="M345.6 210.7v.3h.8M345.6 210v.3M346.2 210h2.4M348.2 209v.3M348.2 209.7v.3M348.2 210.7v.3h-.9M348.2 210v.3M349.2 210.7v.3h.9M349.2 210.3v-.3h2.6v.3M351.5 209v.3M351.5 209.7v.3M351.8 210.7v.3h-.8"/>
<path d="M352.3 210h2.4M355.3 210h2.4M357.4 209v.3M357.4 209.7v.3M358.3 210h2.4M359.4 209v.3M359.4 209.7v.3M361.3 210h2.4M362.2 210.7v.3h.9M362.2 210v.3M364.6 209v.3M364.6 209.7v.3"/>
<path d="M364.9 210.7v.3h-.9M364.9 210v.3M365.9 210.7v.3h.9M365.9 210v.3M366.8 209.7v.3h-2.5M366.8 209v.3M367.3 210l1.7 .1M368.5 209.3v-.3l1.2 .4M368.5 210.7v.3h-.8M368.5 209.7v.6M369.4 210.5l.1 .5M369.5 211h.4"/>
<path d="M369.5 211v1.5M369.5 213.2v2.9M369.5 216.9v1.4M370.1 209.8l.2 .2a3.9 3.9 0 0 1 .2 2.5M370.2 211h.7M370.5 212.8v3.3M370.5 216.9v10.7M370.5 217.3h.4M370.5 215.7h.4M370.5 212h.4M370.5 213.7h.4M371.2 211h.3v.9"/>
<path d="M371.2 217.3h.3M371.2 215.7h.3v.5M371.2 212h.3M371.5 212.8v.9h-.3M371.5 216.8v.9M371.5 218v.3M383.9 217.3v10.3M370.5 224.4l2.5-.5v1zM370.5 224.4h13.4M381.4 223.9l2.5 .5-2.5 .5z"/>
</g>
<path d="M139.9 72.3l.7 .7-2.1 1.4zM132.3 103.6l.7 .7-2.1 1.4zM139.9 132.1l.7 .7-2.1 1.4zM138.8 173.1l.7 .7-2.1 1.4zM132.8 181.3l.5-.3-.5 .9zM152.6 214.2l.7 .7-2.2 1.4zM115.6 244.7l.5 .9-.5-.3zM124.4 239.6l.6 .9-.6-.3zM132.8 239.7l.7 .4-.7 .4zM137.1 238.6l2.2 1.4-.8 .7zM65.1 274.9v.6l-.6 .3zM67.5 276.3v.6l-.5 .4z" fill="#000" stroke="#000" stroke-width=".25"/>
<g fill="none" stroke="#000" stroke-width=".71">
<path d="M10 10h400v277h-400zM70 6.6v3.4M140 6.6v3.4M207.1 5h5.8l-2.9 5zM210 0v10M280 6.6v3.4M350 6.6v3.4M6.6 74.2h3.4M410 74.2h3.5M0 148.5h10M5 145.6l5 2.9-5 2.9zM410 148.5h10.1"/>
<path d="M410 148.5l5.1-2.9v5.8zM6.6 222.7h3.4M410 222.7h3.5M70 287v3.4M140 287v3.4M210 287v10M210 287l2.9 5h-5.8zM280 287v3.4M350 287v3.4"/>
</g>
<g fill="none" stroke="#000" stroke-width=".51">
<path d="M269.7 249.5h40.3M270 242h140v45h-140zM270 257h140M303.1 257v16M310 242v15M350 257v30M390.1 257v12M270 265h33.1M270 273h80M350 269h60M350 263h60M350 280.5h60"/>
<path d="M370 280.5v6.5M390.1 280.5v6.5"/>
</g>
<g fill="#000" stroke="#000" stroke-width=".24">
<path d="M227.2 47.8l.5 2.5h-1zM236.2 59.3l2.5-.5v1zM247 58.8l2.5 .5-2.5 .5zM370.5 57.4l2.5-.5v1zM381.4 56.9l2.5 .5-2.5 .5zM236.2 140.3l2.5-.5v1zM370.5 137.6l2.5-.5v1zM381.4 137.1l2.5 .5-2.5 .5zM226.7 144h1l-.5 2.5zM247 139.8l2.5 .5-2.5 .5zM227.2 173.3l.5 2.5h-1zM226.7 215.8h1l-.5 2.5z"/>
<path d="M236.2 202.7l2.5-.5v1zM247 202.2l2.5 .5-2.5 .5zM370.5 224.4l2.5-.5v1zM381.4 223.9l2.5 .5-2.5 .5z"/>
</g>
<text font-size="9.4" x="79.7" y="29.3">P-EBTC-05-SSP002</text>
<g font-size="7.9">
<text x="276.9" y="32.5">P-EBTC-05-SSP002</text>
<text x="97.8" y="38.8">SCALE 1 : 4</text>
<text x="289.6" y="41.5">SCALE 1 : 3</text>
</g>
<g font-size="4.7">
<text x="304.5" y="261.2">Plano de fabricación</text>
<text x="304.5" y="266.6">chapa soporte pedales</text>
<text x="304.5" y="272">SMC PEDALES</text>
</g>
<g font-size="4.2">
<text x="33.9" y="9.6">6</text>
<text x="103.9" y="9.6">5</text>
<text x="173.9" y="9.6">4</text>
<text x="243.8" y="9.6">3</text>
<text x="313.9" y="9.6">2</text>
<text x="383.9" y="9.6">1</text>
<text x="6.7" y="38.7">D</text>
<text x="410.5" y="38.7">D</text>
<text x="6.9" y="112.9">C</text>
<text x="410.7" y="112.9">C</text>
<text x="6.9" y="187.1">B</text>
<text x="410.7" y="187.1">B</text>
<text x="6.8" y="261.4">A</text>
<text x="410.7" y="261.4">A</text>
<text x="33.9" y="290.4">6</text>
<text x="103.9" y="290.4">5</text>
<text x="173.9" y="290.4">4</text>
<text x="243.8" y="290.4">3</text>
<text x="313.9" y="290.4">2</text>
<text x="383.9" y="290.4">1</text>
</g>
<g font-size="3.9">
<text x="240.9" y="57.8">40</text>
<text x="375.2" y="55.9">40</text>
<text x="151.4" y="61.8">2</text>
<text x="144.2" y="92.7">1</text>
<text x="225.6" y="100.2" transform="rotate(-90 225.6 100.2)">296</text>
<text x="152.1" y="120.8">2</text>
<text x="375.2" y="136.1">40</text>
<text x="240.9" y="138.8">40</text>
<text x="43.3" y="148.2">ITEM</text>
<text x="53.3" y="148.2">QTY</text>
<text x="64.9" y="148.2">PART NUMBER</text>
<text x="118.9" y="148.2">DESCRIPTION</text>
<text x="46.5" y="153.4">1</text>
<text x="55.6" y="153.4">1</text>
<text x="61.6" y="153.4">P-BTC-05-CHPE002</text>
<text x="93.8" y="153.5">Chapa Soporte Pedales, espesor 3 mm</text>
<text x="46.5" y="158.7">2</text>
<text x="55.6" y="158.7">2</text>
<text x="61.6" y="158.7">P-BTC-05-CSSI001</text>
<text x="93.8" y="158.8">Chapa Resistencia Inferior, espesor 3 mm</text>
<text x="146.6" y="166.3">2</text>
<text x="169" y="198.7">1</text>
<text x="225.6" y="198.8" transform="rotate(-90 225.6 198.8)">135</text>
<text x="240.9" y="201.2">40</text>
<text x="375.2" y="222.8">40</text>
<text x="151.4" y="255.1">2</text>
<text x="358.4" y="274.9">P-EBTC-05-SSP002-MET02</text>
<text x="358.4" y="279.4">1216</text>
</g>
<g font-size="3.1">
<text x="312.7" y="246.8">Tolerancias para dimensiones lineales y angulares sin indicación individual</text>
<text x="312.7" y="250.4">de tolerancia, según ISO 2768-1:1989</text>
<text x="312.7" y="254">Zonas de rugosidad no especificada, Ra 3.2</text>
<text x="357.8" y="286.5">02</text>
<text x="377.6" y="285.6">A3</text>
<text x="396.9" y="285.9">1 /3</text>
</g>
<g font-size="2.4">
<text x="271.1" y="244.4">MATERIAL:</text>
<text x="271.2" y="252">ACABADO SUPERFICIAL:</text>
<text x="271.3" y="248">Welded Aluminum-6061</text>
<text x="271.2" y="254.7">Cincado</text>
<text x="271.1" y="259.7">SCALE:</text>
<text x="350.4" y="260.8">DRAWN: Sergio Torremocha</text>
<text x="391.1" y="260.6">29/12/2015</text>
<text x="350.5" y="266.9">CHECKED: Carlos Ruiz Madrigal</text>
<text x="391.2" y="266.7">23/11/2016</text>
<text x="350.5" y="271.4">DWG NO:</text>
<text x="350.7" y="276.9">Id. Ref:</text>
<text x="350.7" y="282.8">REV</text>
<text x="371.1" y="282.9">SIZE</text>
<text x="390.8" y="283">SHEET</text>
</g>
</svg>
